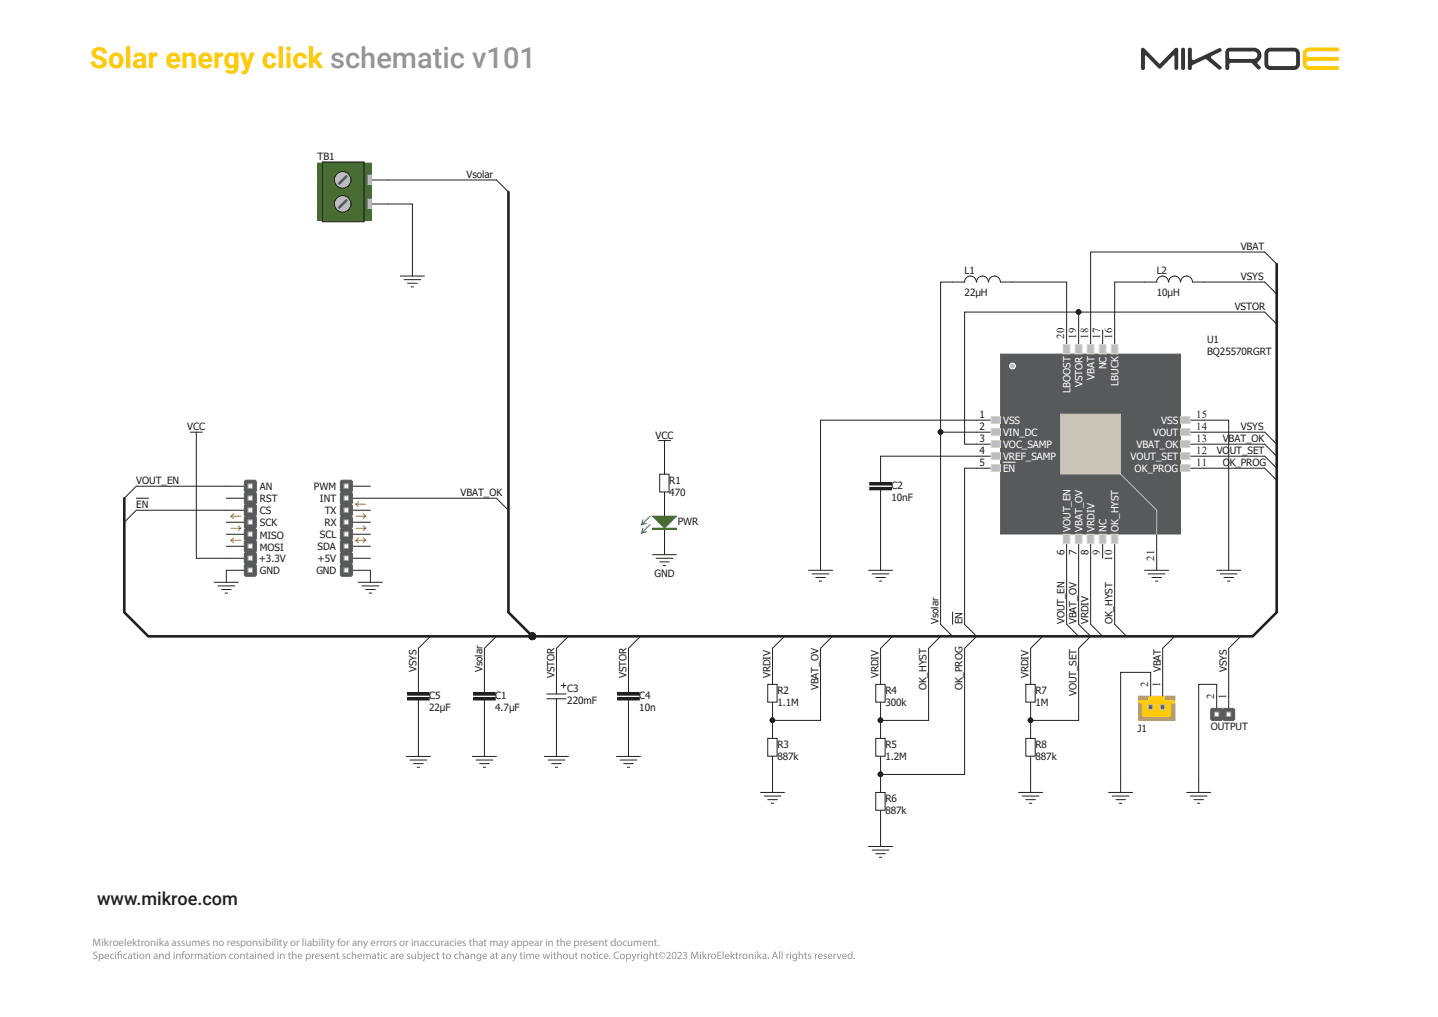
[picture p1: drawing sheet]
<svg xmlns="http://www.w3.org/2000/svg" width="420mm" height="297mm" viewBox="0 0 420 297" stroke-linecap="round" stroke-linejoin="round" font-family="sans-serif">
<!-- layer: Layer 1 -->
<path d="M381 14.4l1.3-.5h8.4a.54 .54 0 0 1 .5 .5 .54 .54 0 0 1-.5 .6h-8.6a.9 .9 0 0 0-.5 .8 .9 .9 0 0 0 .5 .8h8.6a.58 .58 0 0 1 .5 .6 .58 .58 0 0 1-.5 .6h-8.6a.8 .8 0 0 0-.5 .8 .8 .8 0 0 0 .7 .7h8.4a.55 .55 0 0 1 .5 .5 .55 .55 0 0 1-.5 .6h-8.4a1.74 1.74 0 0 1-1.8-1.8v-3.3z" fill-rule="evenodd" fill="#ffcb05"/>
<path d="M359 15.1l7.2-.1a1.09 1.09 0 0 1 1.1 1.1 1.09 1.09 0 0 1-1.1 1.1h-6.9l-.3-.5zM358.4 14.2l-.5 1.1v4.6a.58 .58 0 0 0 .6 .5 .58 .58 0 0 0 .5-.5l.1-1.2 .3-.3h5.9l.4 .1a4 4 0 0 0 2.1 1.8l.4-.5-.4-.7a.72 .72 0 0 1-.5-.6 .72 .72 0 0 1 .5-.7 2.22 2.22 0 0 0 .5-2.5 2.22 2.22 0 0 0-2.1-1.4h-6.9zM347.1 14.1l-.1 5.8a.58 .58 0 0 0 .5 .5 .58 .58 0 0 0 .6-.5v-.7l.3-.2 3.7-1.7 3.8 2.9a.57 .57 0 0 0 .7-.1 .57 .57 0 0 0 0-.7l-2.7-2.3-.2-.4 .3-.4 2.5-1.2a.56 .56 0 0 0 .2-.7 .56 .56 0 0 0-.7-.3l-7.3 3.5-.6-.4v-3l-.5-.3zM345.1 14.1l-.1 5.8a.58 .58 0 0 0 .5 .5 .58 .58 0 0 0 .6-.5v-5.5l-.3-.4zM369.8 14.4l.9-.4 7.2-.1a1.74 1.74 0 0 1 1.8 1.8v3a1.74 1.74 0 0 1-1.8 1.7h-6.8a1.74 1.74 0 0 1-1.8-1.7v-3.4zM370.6 15.2l-.2 .5v3l.3 .5 7.2 .1 .6-.3 .1-3.3-.4-.6-7.1-.1zM333.4 14.1l-.1 .4v5.4a.58 .58 0 0 0 .5 .5 .58 .58 0 0 0 .6-.5v-3.5l.3-.2 3.6 3.7 .4 .2 4.2-3.9 .1 3.7a.55 .55 0 0 0 .6 .5 .55 .55 0 0 0 .5-.5v-5.4l-.3-.5-.6 .1-4.5 4.5-4.5-4.5-.4-.2z" fill-rule="evenodd" fill="#343537"/>
<path d="M249.3 279.9a.2 .2 0 0 1 .4 0 .2 .2 0 0 1-.4 0zM248 278.8l-.1 .2a.55 .55 0 0 0 0 .6 .55 .55 0 0 0 .6 .2l.2-.3a.52 .52 0 0 0-.1-.6 .52 .52 0 0 0-.6-.1zM247.7 278.7l.5-.2 .5 .2v-.9h.3v2.3h-.3v-.3a.74 .74 0 0 1-1.1 0 .74 .74 0 0 1 .1-1.1zM246.4 278.8l-.2 .4h.8l-.1-.4zM246.1 278.7a.67 .67 0 0 1 .9-.1 .67 .67 0 0 1 .3 .8h-1.1a.59 .59 0 0 0 1 .4v.2a.84 .84 0 0 1-1.1-.2 .84 .84 0 0 1 0-1.1zM244.4 278.5h.3l.4 1.3 .4-1.3h.3l-.6 1.6h-.2zM243.4 278.5h.3v.3l.5-.3v.3l-.5 .3v1h-.3zM242.2 278.8l-.2 .4h.8l-.1-.4zM241.9 278.7a.67 .67 0 0 1 .9-.1 .67 .67 0 0 1 .3 .8h-1.1a.59 .59 0 0 0 1 .4v.2a.84 .84 0 0 1-1.1-.2 .84 .84 0 0 1 0-1.1zM240.6 278.7l.5-.2 .3 .1v.2l-.3-.1-.3 .2a.69 .69 0 0 1 .4 1.1h-.7l.1-.2 .3 .1 .3-.2-.6-.6zM239.4 278.8l-.2 .4h.8l-.2-.4zM239.1 278.7a.67 .67 0 0 1 .8-.1 .67 .67 0 0 1 .3 .8h-1a.59 .59 0 0 0 .9 .4l.1 .2a.84 .84 0 0 1-1.1-.2 .84 .84 0 0 1 0-1.1zM238 278.5h.2l.1 .3 .5-.3v.3l-.5 .3v1h-.3zM236.1 278.7l.4-.2 .4 .1-.1 .2-.3-.1-.2 .2a.69 .69 0 0 1 .4 1.1h-.7v-.2l.4 .1 .3-.2-.6-.6zM235.1 278.2l.3-.1v.4h.4v.2h-.4v1l.3 .2v.2h-.4l-.2-.3v-1.1h-.3zM233.3 277.8h.3v1a.55 .55 0 0 1 .9 0l.1 1.3h-.3v-1.1l-.4-.3-.3 .3v1.1h-.3zM231.9 278.8l-.2 .2a.57 .57 0 0 0 .4 .9l.4-.3a.53 .53 0 0 0 0-.6 .53 .53 0 0 0-.6-.2zM231.6 278.7l.5-.2 .5 .3v-.3h.2v1.3a.81 .81 0 0 1-.4 .9 .81 .81 0 0 1-.9-.1l.1-.2a.57 .57 0 0 0 .7 .1 .57 .57 0 0 0 .2-.7 .72 .72 0 0 1-1.1 0 .72 .72 0 0 1 .2-1.1zM230.8 278.5h.2v1.6h-.2zM230.8 278h.2v.2h-.2zM229.7 278.5h.2l.1 .3 .5-.3v.3l-.5 .3v1h-.3zM228.3 277.8h.3v2.3h-.3zM227.5 277.8h.3v2.3h-.3zM226.3 278.2l-.3 1h.7zM226.2 277.9h.3l.7 2.2h-.3l-.2-.7h-.7l-.3 .7h-.3zM224.2 279.9a.2 .2 0 0 1 .4 0 .2 .2 0 0 1-.4 0zM223 279.4l-.1 .2a.33 .33 0 0 0 .4 .3 .33 .33 0 0 0 .2-.3v-.3zM222.7 278.6l.5-.1 .5 .2 .1 1.4h-.2v-.2a.49 .49 0 0 1-.8 .1 .49 .49 0 0 1 .1-.8l.6-.1v-.2l-.3-.2-.4 .1zM221.2 277.8h.3v1.4l.6-.7h.3l-.6 .7 .7 .9h-.4l-.5-.8-.1 .8h-.3zM220.4 278.5h.3v1.6h-.3zM220.5 278h.2v.2h-.2zM218.7 278.5h.2v.3a.57 .57 0 0 1 .7-.3 .57 .57 0 0 1 .4 .7v.9h-.3v-1.1l-.5-.2-.2 .3v1h-.3zM217.1 279.3a.55 .55 0 0 0 1.1 0 .55 .55 0 0 0-1.1 0zM216.8 279.3a.78 .78 0 0 1 1.5 0 .78 .78 0 0 1-1.5 0zM215.9 278.5h.3v.3l.5-.3v.3l-.5 .3v1h-.3zM215 278.2l.2-.1v.4h.4v.2h-.4v1l.4 .2v.2h-.4l-.2-.3v-1.1h-.3zM213.4 277.8h.3v1.4l.6-.7h.3l-.6 .7 .7 .9h-.4l-.5-.8-.1 .8h-.3zM212.2 278.8l-.2 .4h.8l-.2-.4zM211.9 278.7a.67 .67 0 0 1 .8-.1 .67 .67 0 0 1 .3 .8h-1a.59 .59 0 0 0 .9 .4l.1 .2a.84 .84 0 0 1-1.1-.2 .84 .84 0 0 1 0-1.1zM211.1 277.8h.2v2.3h-.2zM209.5 277.9h1.2v.3h-.9v.6h.8v.3h-.8v.7h.9v.3h-1.2zM208.1 278.8l-.1 .2a.55 .55 0 0 0 0 .7 .55 .55 0 0 0 .6 .1l.2-.2a.55 .55 0 0 0 0-.6 .55 .55 0 0 0-.7-.2zM207.6 279.3a.78 .78 0 0 1 1.5 0 .78 .78 0 0 1-1.5 0zM206.7 278.5h.3v.3l.5-.3v.3l-.5 .3v1h-.3zM205.2 277.8h.3v1.4l.6-.7h.3l-.6 .7 .7 .9h-.3l-.6-.8-.1 .8h-.3zM204.5 278.5h.2v1.6h-.2zM204.5 278h.2v.2h-.2zM202 277.9h.3l.6 1.8 .6-1.8h.4l.1 2.2h-.3v-1.9l-.7 1.9h-.2l-.6-1.9-.1 1.9h-.3zM197.9 278.2a.74 .74 0 0 1 1.2 .1 .74 .74 0 0 1-.4 1.1l-.5 .4h1v.3h-1.3l.8-1a.49 .49 0 0 0 0-.8 .49 .49 0 0 0-.7 .1zM196.7 278.2a.9 .9 0 0 0-.3 .9 .9 .9 0 0 0 .7 .7 .92 .92 0 0 0-.4-1.6zM196.4 278.2a.63 .63 0 0 1 .7-.2 .63 .63 0 0 1 .4 .6 .93 .93 0 0 1 .1 1 .93 .93 0 0 1-1 .4 1.39 1.39 0 0 1-.2-1.8zM194.6 278.2a.74 .74 0 0 1 1.2 .1 .74 .74 0 0 1-.4 1.1l-.4 .4h.9v.3h-1.3l.8-1a.49 .49 0 0 0 .1-.8 .49 .49 0 0 0-.8 .1zM193 278.6l.5-.2 .3 .2a.47 .47 0 0 0-.7 .1 .47 .47 0 0 0 0 .6 .47 .47 0 0 0 .7 .1 .55 .55 0 0 1-.8 0 .55 .55 0 0 1 0-.8zM192.6 279a.83 .83 0 0 0 1.6 0 .83 .83 0 0 0-1.6 0zM192.4 279a.97 .97 0 0 1 1.9 0 .97 .97 0 0 1-1.9 0zM191.5 278.2l.3-.1v.4h.4v.2h-.4v1l.4 .2v.2h-.4l-.2-.3-.1-1.1h-.2zM189.7 277.8h.3v1a.55 .55 0 0 1 1 0v1.3h-.2l-.1-1.1-.3-.3-.4 .3v1.1h-.3zM188.3 278.8l-.1 .2a.57 .57 0 0 0 .4 .9l.4-.3a.53 .53 0 0 0-.1-.6 .53 .53 0 0 0-.6-.2zM188.1 278.7l.4-.2 .5 .3v-.3h.3v1.3a.81 .81 0 0 1-.4 .9 .81 .81 0 0 1-.9-.1v-.2a.57 .57 0 0 0 .7 .1 .57 .57 0 0 0 .3-.7 .72 .72 0 0 1-1.1 0 .72 .72 0 0 1 .2-1.1zM187.2 278.5h.3v1.6h-.3zM187.2 278h.3v.2h-.3zM186.2 278.5h.2v.3l.5-.3v.3l-.4 .3-.1 1h-.2zM184.5 278.5h.3l.4 1.3 .4-1.3h.3l-.7 1.7-.6 .6v-.3l.5-.5zM183.3 278.9l-.1 .2a.48 .48 0 0 0 .2 .7 .48 .48 0 0 0 .6-.2 .55 .55 0 0 0 0-.6 .55 .55 0 0 0-.6-.2zM182.9 278.5h.2v.3a.72 .72 0 0 1 1 0 .72 .72 0 0 1 .1 1 .72 .72 0 0 1-1 .1v.8h-.3zM181.5 278.8l-.1 .2a.55 .55 0 0 0 0 .7 .55 .55 0 0 0 .6 .1l.2-.2a.55 .55 0 0 0-.1-.6 .55 .55 0 0 0-.6-.2zM181 279.3a.78 .78 0 0 1 1.5 0 .78 .78 0 0 1-1.5 0zM179.7 278.1l.9-.2 .2 .1v.2a.88 .88 0 0 0-1.3 .8 .88 .88 0 0 0 1.3 .8v.2a1.12 1.12 0 0 1-1.5-.4 1.12 1.12 0 0 1 .4-1.5zM177.9 279.9a.2 .2 0 0 1 .4 0 .2 .2 0 0 1-.4 0zM176.8 278.8l-.2 .4h.8l-.1-.4zM176.5 278.7a.67 .67 0 0 1 .9-.1 .67 .67 0 0 1 .3 .8h-1.1a.59 .59 0 0 0 1 .4v.2a.84 .84 0 0 1-1.1-.2 .84 .84 0 0 1 0-1.1zM175.2 278.7l.6-.2 .3 .1v.2a.58 .58 0 0 0-.9 .5 .58 .58 0 0 0 .9 .5v.2a.81 .81 0 0 1-1-.2 .81 .81 0 0 1 .1-1.1zM174.3 278.5h.3v1.6h-.3zM174.3 278h.3v.2h-.3zM173.3 278.2l.3-.1v.4h.4v.2h-.4v1l.4 .2v.2h-.4l-.3-.3v-1.1h-.2zM171.9 278.8l-.2 .2a.55 .55 0 0 0 .1 .7 .55 .55 0 0 0 .6 .1l.2-.2a.55 .55 0 0 0-.1-.6 .55 .55 0 0 0-.6-.2zM171.3 279.3a.8 .8 0 0 1 1.6 0 .8 .8 0 0 1-1.6 0zM169.7 278.5h.3v.3a.57 .57 0 0 1 .7-.3 .57 .57 0 0 1 .4 .7v.9h-.3l-.1-1.1-.4-.2-.3 .3v1h-.3zM168.1 278.2l.3-.1v.4h.4v.2h-.4v1l.3 .2v.2h-.4l-.2-.3v-1.1h-.3zM166.3 278.5h.2l.1 1.1 .3 .3 .4-.3v-1.1h.3v1.6h-.3v-.3l-.5 .3-.4-.1zM164.7 279.3a.55 .55 0 0 0 1.1 0 .55 .55 0 0 0-1.1 0zM164.4 279.3a.78 .78 0 0 1 1.5 0 .78 .78 0 0 1-1.5 0zM162.8 277.8h.2v1a.55 .55 0 0 1 1 0l.1 1.3h-.3v-1.1l-.4-.3-.3 .3-.1 1.1h-.2zM161.8 278.2l.3-.1v.4h.4v.2h-.4v1l.3 .2v.2h-.4l-.2-.3v-1.1h-.3zM161 278.5h.3v1.6h-.3zM161 278h.2v.2h-.2zM158.5 278.5h.3l.3 1.3 .4-1.3h.2l.4 1.3 .3-1.3h.3l-.5 1.6h-.3l-.3-1.3-.4 1.3h-.3zM156.7 278.8l-.2 .4h.9l-.2-.4zM156.5 278.7a.67 .67 0 0 1 .8-.1 .67 .67 0 0 1 .3 .8h-1.1a.59 .59 0 0 0 1 .4v.2a.84 .84 0 0 1-1.1-.2 .84 .84 0 0 1 .1-1.1zM153.7 278.5h.3v.3a.52 .52 0 0 1 .4-.3 .52 .52 0 0 1 .5 .3l.3-.3 .5 .1 .2 1.5h-.3v-1.2l-.3-.2-.3 .3v1.1h-.3v-1.2l-.3-.2-.4 .3v1.1h-.3zM153 278.5h.3v1.6h-.3zM153 278h.2v.2h-.2zM152 278.2l.3-.1v.4h.4v.2h-.4v1l.3 .2 .1 .2h-.5l-.2-.3v-1.1h-.2zM149.6 278.5h.3l.4 1.3 .4-1.3h.3l-.7 1.7-.6 .6-.1-.3 .5-.5zM148 278.5h.3v.3a.57 .57 0 0 1 .7-.3 .57 .57 0 0 1 .4 .7v.9h-.3l-.1-1.1-.5-.2-.2 .3v1h-.3zM146.8 279.4l-.1 .2a.33 .33 0 0 0 .3 .3 .33 .33 0 0 0 .3-.3v-.3zM146.5 278.6l.5-.1 .5 .2 .1 1.4-.3-.2a.49 .49 0 0 1-.7 .1 .49 .49 0 0 1 0-.8l.7-.1v-.2l-.3-.2-.4 .1zM144.9 278.2l.2-.1v.4h.4v.2h-.4v1l.4 .2v.2h-.4l-.2-.3v-1.1h-.3zM143.5 279.4l-.1 .2a.33 .33 0 0 0 .4 .3 .33 .33 0 0 0 .3-.3v-.3zM143.3 278.6l.5-.1 .4 .2 .2 1.4-.3-.2a.49 .49 0 0 1-.7 .1 .49 .49 0 0 1 0-.8l.7-.1v-.2l-.4-.2-.4 .1zM141.4 278.8l-.2 .4h.8l-.2-.4zM141.1 278.7a.67 .67 0 0 1 .8-.1 .67 .67 0 0 1 .3 .8h-1a.59 .59 0 0 0 .9 .4l.1 .2a.84 .84 0 0 1-1.1-.2 .84 .84 0 0 1 0-1.1zM139.6 278.8l-.1 .2a.57 .57 0 0 0 .4 .9l.3-.3a.54 .54 0 0 0 0-.6 .54 .54 0 0 0-.6-.2zM139.3 278.7l.5-.2 .5 .3v-.3h.3l-.1 1.3a.81 .81 0 0 1-.3 .9 .81 .81 0 0 1-.9-.1v-.2a.57 .57 0 0 0 .7 .1 .57 .57 0 0 0 .3-.7 .72 .72 0 0 1-1.1 0 .72 .72 0 0 1 .1-1.1zM137.5 278.5h.2v.3a.57 .57 0 0 1 .7-.3 .57 .57 0 0 1 .4 .7v.9h-.3v-1.1l-.5-.2-.2 .3v1h-.3zM136.2 279.4l-.1 .2a.33 .33 0 0 0 .4 .3 .33 .33 0 0 0 .3-.3v-.3zM135.9 278.6l.5-.1 .5 .2 .1 1.4-.2-.2a.49 .49 0 0 1-.8 .1 .49 .49 0 0 1 .1-.8l.6-.1v-.2l-.3-.2-.4 .1zM134.2 277.8h.3v1a.55 .55 0 0 1 .9 0l.1 1.3h-.3v-1.1l-.3-.3-.4 .3v1.1h-.3zM132.9 278.7l.6-.2 .4 .1-.1 .2a.58 .58 0 0 0-.9 .5 .58 .58 0 0 0 .9 .5l.1 .2a.81 .81 0 0 1-1.1-.2 .81 .81 0 0 1 .1-1.1zM130.5 279.3a.55 .55 0 0 0 1.1 0 .55 .55 0 0 0-1.1 0zM130.2 279.3a.78 .78 0 0 1 1.5 0 .78 .78 0 0 1-1.5 0zM129.4 278.2l.2-.1v.4h.4v.2h-.4l.1 1 .3 .2v.2h-.4l-.2-.3v-1.1h-.3zM127.6 278.2l.3-.1v.4h.4v.2h-.4v1l.4 .2v.2h-.4l-.2-.3-.1-1.1h-.2zM126.2 278.7l.6-.2 .4 .1v.2a.58 .58 0 0 0-.9 .5 .58 .58 0 0 0 .9 .5v.2a.81 .81 0 0 1-1-.2 .81 .81 0 0 1 0-1.1zM124.9 278.8l-.2 .4h.8l-.1-.4zM124.6 278.7a.67 .67 0 0 1 .8-.1 .67 .67 0 0 1 .4 .8h-1.1a.59 .59 0 0 0 .9 .4l.1 .2a.84 .84 0 0 1-1.1-.2 .84 .84 0 0 1 0-1.1zM123.8 278h.3v.2h-.3zM123.8 278.5h.3v1.7l-.2 .4-.5 .1 .4-.6zM122.3 278.9l-.1 .2a.52 .52 0 0 0 .1 .6 .52 .52 0 0 0 .6 .1l.2-.2a.55 .55 0 0 0 0-.6 .55 .55 0 0 0-.6-.2zM122 277.8h.2v1a.71 .71 0 0 1 1 0 .71 .71 0 0 1 0 1 .71 .71 0 0 1-1 0v.3h-.3zM120.2 278.5h.3v1.1l.3 .3 .4-.3v-1.1h.3v1.6h-.2l-.1-.3-.5 .3-.3-.1zM118.9 278.7l.5-.2 .4 .1-.1 .2-.3-.1-.3 .2a.69 .69 0 0 1 .5 1.1h-.8l.1-.2 .4 .1 .3-.2-.7-.6zM117 278.8l-.2 .4h.9l-.2-.4zM116.8 278.7a.67 .67 0 0 1 .8-.1 .67 .67 0 0 1 .3 .8h-1.1a.59 .59 0 0 0 1 .4v.2a.84 .84 0 0 1-1.1-.2 .84 .84 0 0 1 .1-1.1zM115.7 278.5h.2v.3l.5-.3v.3l-.4 .3v1h-.3zM114.4 279.4l-.1 .2a.33 .33 0 0 0 .4 .3 .33 .33 0 0 0 .3-.3v-.3zM114.1 278.6l.5-.1 .5 .2 .1 1.4-.2-.2a.49 .49 0 0 1-.8 .1 .49 .49 0 0 1 .1-.8l.6-.1v-.2l-.3-.2-.4 .1zM112.2 278.7l.6-.2 .4 .1-.1 .2a.58 .58 0 0 0-.9 .5 .58 .58 0 0 0 .9 .5v.2a.81 .81 0 0 1-1-.2 .81 .81 0 0 1 .1-1.1zM111.3 278.5h.3v1.6h-.3zM111.3 278h.3v.2h-.3zM110.3 278.2l.3-.1v.4h.4v.2h-.4v1l.4 .2v.2h-.4l-.3-.3v-1.1h-.2zM109 279.4l-.1 .2a.33 .33 0 0 0 .4 .3 .33 .33 0 0 0 .2-.3v-.3zM108.7 278.6l.5-.1 .5 .2 .1 1.4-.2-.2a.49 .49 0 0 1-.8 .1 .49 .49 0 0 1 .1-.8l.6-.1v-.2l-.3-.2-.4 .1zM106.1 278.5h.2v.3a.52 .52 0 0 1 .5-.3 .52 .52 0 0 1 .5 .3l.3-.3 .5 .1 .2 1.5h-.3v-1.2l-.3-.2-.4 .3v1.1h-.2l-.1-1.2-.3-.2-.3 .3v1.1h-.3zM104.9 278.8l-.2 .4h.8l-.2-.4zM104.6 278.7a.67 .67 0 0 1 .8-.1 .67 .67 0 0 1 .3 .8h-1a.59 .59 0 0 0 .9 .4l.1 .2a.84 .84 0 0 1-1.1-.2 .84 .84 0 0 1 0-1.1zM102.7 277.8h.3v1a.55 .55 0 0 1 1 0v1.3h-.2l-.1-1.1-.3-.3-.4 .3v1.1h-.3zM101.4 278.7l.6-.2 .4 .1v.2a.58 .58 0 0 0-.9 .5 .58 .58 0 0 0 .9 .5v.2a.81 .81 0 0 1-1-.2 .81 .81 0 0 1 0-1.1zM100.1 278.7l.4-.2 .4 .1-.1 .2-.3-.1-.2 .2a.69 .69 0 0 1 .4 1.1h-.8l.1-.2 .4 .1 .3-.2-.7-.6zM98.4 278.2l.3-.1v.4h.4v.2h-.4v1l.3 .2 .1 .2h-.5l-.2-.3v-1.1h-.2zM96.6 278.5h.2v.3a.57 .57 0 0 1 .7-.3 .57 .57 0 0 1 .4 .7v.9h-.3v-1.1l-.5-.2-.2 .3v1h-.3zM95.3 278.8l-.1 .4h.8l-.2-.4zM95.1 278.7a.67 .67 0 0 1 .8-.1 .67 .67 0 0 1 .3 .8h-1.1a.59 .59 0 0 0 1 .4v.2a.84 .84 0 0 1-1-.2 .84 .84 0 0 1 0-1.1zM93.7 278.7l.5-.2 .4 .1-.1 .2-.3-.1-.3 .2a.69 .69 0 0 1 .5 1.1h-.8l.1-.2 .4 .1 .3-.2-.7-.6zM92.5 278.8l-.2 .4h.8l-.1-.4zM92.2 278.7a.67 .67 0 0 1 .9-.1 .67 .67 0 0 1 .3 .8h-1.1a.59 .59 0 0 0 1 .4v.2a.84 .84 0 0 1-1.1-.2 .84 .84 0 0 1 0-1.1zM91.1 278.5h.3v.3l.5-.3v.3l-.5 .3v1h-.3zM89.7 278.9l-.1 .2a.48 .48 0 0 0 .2 .7 .48 .48 0 0 0 .7-.2 .55 .55 0 0 0-.1-.6 .55 .55 0 0 0-.5-.2zM89.3 278.5h.3v.3a.72 .72 0 0 1 1 0 .72 .72 0 0 1 0 1 .72 .72 0 0 1-1 .1v.8h-.3zM87.4 278.8l-.2 .4h.8l-.1-.4zM87.1 278.7a.67 .67 0 0 1 .9-.1 .67 .67 0 0 1 .3 .8h-1.1a.59 .59 0 0 0 1 .4v.2a.84 .84 0 0 1-1.1-.2 .84 .84 0 0 1 0-1.1zM85.3 277.8h.3v1a.55 .55 0 0 1 1 0v1.3h-.3v-1.1l-.3-.3-.4 .3v1.1h-.3zM84.3 278.2l.3-.1v.4h.4v.2h-.4v1l.4 .2v.2h-.4l-.3-.3v-1.1h-.2zM81.8 278.5h.3v.3a.57 .57 0 0 1 .7-.3 .57 .57 0 0 1 .3 .7v.9h-.3v-1.1l-.5-.2-.2 .3v1h-.3zM81.1 278.5h.3v1.6h-.3zM81.1 278h.2v.2h-.2zM79 278.8l-.2 .2a.55 .55 0 0 0 0 .6 .55 .55 0 0 0 .6 .2l.3-.3a.52 .52 0 0 0-.1-.6 .52 .52 0 0 0-.6-.1zM78.7 278.7l.5-.2 .5 .2v-.9h.2l.1 2.3h-.3v-.3a.74 .74 0 0 1-1.1 0 .74 .74 0 0 1 .1-1.1zM77.4 278.8l-.2 .4h.8l-.1-.4zM77.1 278.7a.67 .67 0 0 1 .8-.1 .67 .67 0 0 1 .4 .8h-1.1a.59 .59 0 0 0 .9 .4l.1 .2a.84 .84 0 0 1-1.1-.2 .84 .84 0 0 1 0-1.1zM75.2 278.5h.3v.3a.57 .57 0 0 1 .7-.3 .57 .57 0 0 1 .4 .7v.9h-.3v-1.1l-.5-.2-.3 .3v1h-.2zM74.5 278.5h.3v1.6h-.3zM74.5 278h.3v.2h-.3zM73.2 279.4l-.1 .2a.33 .33 0 0 0 .4 .3 .33 .33 0 0 0 .3-.3v-.3zM73 278.6l.5-.1 .5 .2 .1 1.4-.3-.2a.49 .49 0 0 1-.7 .1 .49 .49 0 0 1 0-.8l.7-.1v-.2l-.4-.2-.4 .1zM72 278.2l.3-.1v.4h.4v.2h-.4v1l.3 .2 .1 .2h-.5l-.2-.3v-1.1h-.2zM70.2 278.5h.2v.3a.57 .57 0 0 1 .7-.3 .57 .57 0 0 1 .4 .7v.9h-.3v-1.1l-.5-.2-.2 .3v1h-.3zM68.6 279.3a.55 .55 0 0 0 1.1 0 .55 .55 0 0 0-1.1 0zM68.3 279.3a.78 .78 0 0 1 1.5 0 .78 .78 0 0 1-1.5 0zM67.2 278.7l.6-.2 .3 .1v.2a.58 .58 0 0 0-.9 .5 .58 .58 0 0 0 .9 .5v.2a.81 .81 0 0 1-1-.2 .81 .81 0 0 1 .1-1.1zM64.6 278.5h.2l.1 .3a.57 .57 0 0 1 .6-.3 .57 .57 0 0 1 .4 .7v.9h-.3v-1.1l-.5-.2-.2 .3v1h-.3zM63 279.3a.55 .55 0 0 0 1.1 0 .55 .55 0 0 0-1.1 0zM62.7 279.3a.8 .8 0 0 1 1.6 0 .8 .8 0 0 1-1.6 0zM62.1 278.5h.3v1.6h-.3zM62.1 278h.3v.2h-.3zM61.1 278.2l.3-.1v.4h.4v.2h-.4v1l.4 .2v.2h-.4l-.2-.3-.1-1.1h-.2zM59.8 279.4l-.1 .2a.33 .33 0 0 0 .4 .3 .33 .33 0 0 0 .3-.3v-.3zM59.5 278.6l.5-.1 .5 .2 .2 1.4-.3-.2a.49 .49 0 0 1-.8 .1 .49 .49 0 0 1 .1-.8l.7-.1-.1-.2-.3-.2-.4 .1zM56.9 278.5h.2v.3a.52 .52 0 0 1 .5-.3 .52 .52 0 0 1 .5 .3l.3-.3 .5 .1 .2 1.5h-.3v-1.2l-.3-.2-.3 .3-.1 1.1h-.2l-.1-1.2-.3-.2-.3 .3v1.1h-.3zM55.8 278.5h.3v.3l.5-.3v.3l-.5 .3v1h-.2zM54.3 279.3a.55 .55 0 0 0 1.1 0 .55 .55 0 0 0-1.1 0zM53.9 279.3a.8 .8 0 0 1 1.6 0 .8 .8 0 0 1-1.6 0zM53.4 277.9l.6-.1-.4 .4-.1 .3h.4v.2h-.4v1.4h-.2v-1.4h-.3v-.2h.3zM51.4 278.5h.3v.3a.57 .57 0 0 1 .7-.3 .57 .57 0 0 1 .4 .7v.9h-.3v-1.1l-.5-.2-.3 .3v1h-.2zM50.7 278.5h.3v1.6h-.3zM50.7 278h.3v.2h-.3zM48.6 278.8l-.1 .2a.55 .55 0 0 0 0 .6 .55 .55 0 0 0 .6 .2l.2-.3a.52 .52 0 0 0-.1-.6 .52 .52 0 0 0-.6-.1zM48.3 278.7l.5-.2 .5 .2v-.9h.3v2.3h-.3v-.3a.74 .74 0 0 1-1.1 0 .74 .74 0 0 1 .1-1.1zM46.5 278.5h.2v.3a.57 .57 0 0 1 .7-.3 .57 .57 0 0 1 .4 .7v.9h-.3v-1.1l-.5-.2-.2 .3v1h-.3zM45.2 279.4l-.1 .2a.33 .33 0 0 0 .4 .3 .33 .33 0 0 0 .3-.3v-.3zM45 278.6l.5-.1 .4 .2 .2 1.4-.3-.2a.49 .49 0 0 1-.7 .1 .49 .49 0 0 1 0-.8l.7-.1-.1-.2-.3-.2-.4 .1zM42.5 278.5h.3v.3a.57 .57 0 0 1 .7-.3 .57 .57 0 0 1 .3 .7v.9h-.2l-.1-1.1-.5-.2-.2 .3v1h-.3zM41 279.3a.54 .54 0 0 0 1 0 .54 .54 0 0 0-1 0zM40.6 279.3a.8 .8 0 0 1 1.6 0 .8 .8 0 0 1-1.6 0zM40 278.5h.3v1.6h-.3zM40.1 278h.2v.2h-.2zM39.1 278.2l.2-.1v.4h.4v.2h-.4v1l.4 .2v.2h-.4l-.2-.3v-1.1h-.3zM37.7 279.4l-.1 .2a.33 .33 0 0 0 .4 .3 .33 .33 0 0 0 .3-.3v-.3zM37.5 278.6l.5-.1 .4 .2 .2 1.4-.3-.2a.49 .49 0 0 1-.7 .1 .49 .49 0 0 1 0-.8l.7-.1v-.2l-.4-.2-.4 .1zM36.2 278.7l.6-.2 .4 .1-.1 .2a.58 .58 0 0 0-.9 .5 .58 .58 0 0 0 .9 .5v.2a.81 .81 0 0 1-1-.2 .81 .81 0 0 1 .1-1.1zM34.6 278l.9-.1-.1 .2h-.6l-.1 .4h.9v1.6h-.3v-1.4h-.6v1.4h-.3v-1.4h-.2v-.2h.2zM33.6 278.5h.3v1.6h-.3zM33.7 278h.2v.2h-.2zM32.3 278.7l.6-.2 .4 .1v.2a.58 .58 0 0 0-.9 .5 .58 .58 0 0 0 .9 .5v.2a.81 .81 0 0 1-1-.2 .81 .81 0 0 1 0-1.1zM31 278.8l-.2 .4h.8l-.1-.4zM30.7 278.7a.67 .67 0 0 1 .8-.1 .67 .67 0 0 1 .4 .8h-1.1a.59 .59 0 0 0 .9 .4l.1 .2a.84 .84 0 0 1-1.1-.2 .84 .84 0 0 1 0-1.1zM29.2 278.9l-.1 .2a.48 .48 0 0 0 .2 .7 .48 .48 0 0 0 .6-.2 .55 .55 0 0 0 0-.6 .55 .55 0 0 0-.5-.2zM28.8 278.5h.3v.3a.72 .72 0 0 1 1 0 .72 .72 0 0 1 0 1 .72 .72 0 0 1-1 .1v.8h-.3zM27.4 278.1l1-.1-.1 .2-.8 .1 .2 .4a.74 .74 0 0 1 .7 1.1 .74 .74 0 0 1-1.2 .2v-.3a.46 .46 0 0 0 .8 .1 .46 .46 0 0 0-.2-.7 .6 .6 0 0 1-.5-.4 .6 .6 0 0 1 .1-.6z" fill="#939598"/>
<g fill="none" stroke="#231f20" stroke-width=".29">
<path d="M55.6 126.2h3.5M57.3 126.2v3.5M192.3 128.7h3.5M194.1 128.7v3.5M66.1 142h5.3M66.1 145.5h5.3M66.1 149h5.3M66.1 152.5h5.3M66.1 156h5.3M66.1 159.5h5.3M102.9 142h5.3M102.9 145.5h5.3"/>
<path d="M102.9 149h5.3M102.9 152.5h5.3M102.9 156h5.3M102.9 159.5h5.3M194.1 158.5v3.5M62.6 170.1h7M63.7 171.1h4.9M64.7 172.2h2.8M65.8 173.2h.7M66.1 163h5.3M71.4 166.5h-5.3v3.6M102.9 163h5.3"/>
<path d="M102.9 166.5h5.3v3.6M104.7 170.1h7M105.7 171.1h4.9M106.8 172.2h2.8M107.8 173.2h.7M190.6 162h7M191.6 163h4.9M192.7 164.1h2.8M193.7 165.1h.7"/>
</g>
<path d="M71.7 140.2h2.8l.4 .4v2.8l-.4 .3h-2.8l-.3-.3v-2.8z" fill-rule="evenodd" fill="#58595b"/>
<path d="M71.4 140.6l.3-.4h2.8l.4 .4v2.8l-.4 .3h-2.8l-.3-.3z" fill="none" stroke="#58595b" stroke-width=".29"/>
<path d="M71.7 143.7h2.8l.4 .4v2.8l-.4 .4h-2.8l-.3-.4v-2.8z" fill-rule="evenodd" fill="#58595b"/>
<path d="M71.4 144.1l.3-.4h2.8l.4 .4v2.8l-.4 .4h-2.8l-.3-.4z" fill="none" stroke="#58595b" stroke-width=".29"/>
<g fill="#fff" stroke="#929497" stroke-width=".29">
<path d="M72.4 141.3h1.3v1.3h-1.3z"/>
<path d="M72.4 144.8h1.3v1.3h-1.3z"/>
</g>
<path d="M71.7 147.3h2.8l.4 .3v2.8l-.4 .4h-2.8l-.3-.4v-2.8z" fill-rule="evenodd" fill="#58595b"/>
<path d="M71.4 147.6l.3-.3h2.8l.4 .3v2.8l-.4 .4h-2.8l-.3-.4z" fill="none" stroke="#58595b" stroke-width=".29"/>
<path d="M71.7 150.8h2.8l.4 .3v2.8l-.4 .4h-2.8l-.3-.4v-2.8z" fill-rule="evenodd" fill="#58595b"/>
<path d="M71.4 151.1l.3-.3h2.8l.4 .3v2.8l-.4 .4h-2.8l-.3-.4z" fill="none" stroke="#58595b" stroke-width=".29"/>
<g fill="#fff" stroke="#929497" stroke-width=".29">
<path d="M72.4 148.3h1.3v1.3h-1.3z"/>
<path d="M72.4 151.8h1.3v1.3h-1.3z"/>
</g>
<path d="M71.7 154.3h2.8l.4 .3v2.8l-.4 .4h-2.8l-.3-.4v-2.8z" fill-rule="evenodd" fill="#58595b"/>
<path d="M71.4 154.6l.3-.3h2.8l.4 .3v2.8l-.4 .4h-2.8l-.3-.4z" fill="none" stroke="#58595b" stroke-width=".29"/>
<path d="M71.7 157.8h2.8l.4 .3v2.8l-.4 .4h-2.8l-.3-.4v-2.8z" fill-rule="evenodd" fill="#58595b"/>
<path d="M71.4 158.1l.3-.3h2.8l.4 .3v2.8l-.4 .4h-2.8l-.3-.4z" fill="none" stroke="#58595b" stroke-width=".29"/>
<g fill="#fff" stroke="#929497" stroke-width=".29">
<path d="M72.4 155.3h1.3v1.4h-1.3z"/>
<path d="M72.4 158.8h1.3v1.4h-1.3z"/>
</g>
<path d="M71.7 161.3h2.8l.4 .3v2.8l-.4 .4h-2.8l-.3-.4v-2.8z" fill-rule="evenodd" fill="#58595b"/>
<path d="M71.7 161.3h2.8l.4 .3v2.8l-.4 .4h-2.8l-.3-.4v-2.8z" fill="none" stroke="#58595b" stroke-width=".29"/>
<path d="M71.7 164.8h2.8l.4 .3v2.8l-.4 .4h-2.8l-.3-.4v-2.8z" fill-rule="evenodd" fill="#58595b"/>
<path d="M71.4 165.1l.3-.3h2.8l.4 .3v2.8l-.4 .4h-2.8l-.3-.4z" fill="none" stroke="#58595b" stroke-width=".29"/>
<g fill="#fff" stroke="#929497" stroke-width=".29">
<path d="M72.4 162.3h1.3v1.4h-1.3z"/>
<path d="M72.4 165.8h1.3v1.4h-1.3z"/>
</g>
<path d="M99.4 140.6l.4-.4h2.8l.3 .4v2.8l-.3 .3h-2.8l-.4-.3z" fill-rule="evenodd" fill="#58595b"/>
<path d="M99.4 140.6l.4-.4h2.8l.3 .4v2.8l-.3 .3h-2.8l-.4-.3z" fill="none" stroke="#58595b" stroke-width=".29"/>
<path d="M99.4 144.1l.4-.4h2.8l.3 .4v2.8l-.3 .4h-2.8l-.4-.4z" fill-rule="evenodd" fill="#58595b"/>
<path d="M99.4 144.1l.4-.4h2.8l.3 .4v2.8l-.3 .4h-2.8l-.4-.4z" fill="none" stroke="#58595b" stroke-width=".29"/>
<g fill="#fff" stroke="#929497" stroke-width=".29">
<path d="M100.5 141.3h1.3v1.3h-1.3z"/>
<path d="M100.5 144.8h1.3v1.3h-1.3z"/>
</g>
<path d="M99.4 147.6l.4-.3h2.8l.3 .3v2.8l-.3 .4h-2.8l-.4-.4z" fill-rule="evenodd" fill="#58595b"/>
<path d="M99.4 147.6l.4-.3h2.8l.3 .3v2.8l-.3 .4h-2.8l-.4-.4z" fill="none" stroke="#58595b" stroke-width=".29"/>
<path d="M99.4 151.1l.4-.3h2.8l.3 .3v2.8l-.3 .4h-2.8l-.4-.4z" fill-rule="evenodd" fill="#58595b"/>
<path d="M99.4 151.1l.4-.3h2.8l.3 .3v2.8l-.3 .4h-2.8l-.4-.4z" fill="none" stroke="#58595b" stroke-width=".29"/>
<g fill="#fff" stroke="#929497" stroke-width=".29">
<path d="M100.5 148.3h1.3v1.3h-1.3z"/>
<path d="M100.5 151.8h1.3v1.3h-1.3z"/>
</g>
<path d="M99.4 154.6l.4-.3h2.8l.3 .3v2.8l-.3 .4h-2.8l-.4-.4z" fill-rule="evenodd" fill="#58595b"/>
<path d="M99.4 154.6l.4-.3h2.8l.3 .3v2.8l-.3 .4h-2.8l-.4-.4z" fill="none" stroke="#58595b" stroke-width=".29"/>
<path d="M99.4 158.1l.4-.3h2.8l.3 .3v2.8l-.3 .4h-2.8l-.4-.4z" fill-rule="evenodd" fill="#58595b"/>
<path d="M99.4 158.1l.4-.3h2.8l.3 .3v2.8l-.3 .4h-2.8l-.4-.4z" fill="none" stroke="#58595b" stroke-width=".29"/>
<g fill="#fff" stroke="#929497" stroke-width=".29">
<path d="M100.5 155.3h1.3v1.4h-1.3z"/>
<path d="M100.5 158.8h1.3v1.4h-1.3z"/>
</g>
<path d="M99.8 161.3h2.8l.3 .3v2.8l-.3 .4h-2.8l-.4-.4v-2.8z" fill-rule="evenodd" fill="#58595b"/>
<path d="M99.8 161.3h2.8l.3 .3v2.8l-.3 .4h-2.8l-.4-.4v-2.8z" fill="none" stroke="#58595b" stroke-width=".29"/>
<path d="M99.4 165.1l.4-.3h2.8l.3 .3v2.8l-.3 .4h-2.8l-.4-.4z" fill-rule="evenodd" fill="#58595b"/>
<path d="M99.4 165.1l.4-.3h2.8l.3 .3v2.8l-.3 .4h-2.8l-.4-.4z" fill="none" stroke="#58595b" stroke-width=".29"/>
<g fill="#fff" stroke="#929497" stroke-width=".29">
<path d="M100.5 162.3h1.3v1.4h-1.3z"/>
<path d="M100.5 165.8h1.3v1.4h-1.3z"/>
</g>
<g fill="none" stroke="#ec1c24" stroke-width=".29">
<path d="M67.5 154.3h2.8l-.7 .7M68.2 157.1l-.7 .7M68.2 150.1l-.7 .7M69.6 153.6l.7 .7M70.3 157.8h-2.8l.7 .7M70.3 150.8h-2.8l.7 .7M104 150.8h2.8l-.7 .7M104 154.3h2.8l-.7 .7M104 157.8h2.8l-.7 .7M104 157.8l.7 .7M104.7 157.1l-.7 .7M104.7 146.6l-.7 .7"/>
<path d="M106.1 150.1l.7 .7M106.1 153.6l.7 .7M106.1 157.1l.7 .7M106.8 147.3h-2.8l.7 .7"/>
</g>
<path d="M192.7 138.5h2.7v5.2h-2.7zM194.1 136.7v1.8M194.1 143.7v1.8M194.1 147.3v3.5M194.1 154.3v3.5" fill="none" stroke="#231f20" stroke-width=".29"/>
<path d="M190.6 154.4h7" fill="none" stroke="#00a551" stroke-width=".35"/>
<path d="M190.6 154.3h7v.3h-7z" fill="none" stroke="#00a551" stroke-width=".29"/>
<path d="M190.6 150.8h7l-3.5 3.5z" fill="#00a551"/>
<path d="M187.8 154.3l-.4 1.4M187.8 151.8l-.4 1.4M189.9 153.2l-2.5 2.5 1.4-.4M189.9 150.8l-2.5 2.4 1.4-.3M190.6 150.8h7l-3.5 3.5z" fill="none" stroke="#00a551" stroke-width=".29"/>
<g fill="none" stroke="#231f20" stroke-width=".29">
<path d="M145 52.6l3.5 3.5M285.2 82.4a1.72 1.72 0 0 0-1.7-1.8 1.72 1.72 0 0 0-1.8 1.8h-3.5M288.7 82.4a1.72 1.72 0 0 0-1.7-1.8 1.72 1.72 0 0 0-1.8 1.8M288.7 82.4a1.72 1.72 0 0 1 1.8-1.8 1.72 1.72 0 0 1 1.7 1.8h19.3v14M315 91.1v5.3M369.4 91.1l3.5 3.5M57.3 129.7v33.3h8.8M194.1 132.2v4.5M285.2 122.7h-45.5v43.8M194.1 145.5v1.8M194.1 157.8v.7M236.2 166.5h7"/>
<path d="M237.2 167.6h4.9M238.3 168.6h2.8M239.3 169.7h.7M141.5 198.1v4.2M274.7 182.3l3.5 3.5M141.5 204.4v4.2"/>
</g>
<path d="M372.9 77.1v101.7l-7 7h-322.6l-7-7v-33.3" fill="none" stroke="#231f20" stroke-width=".76"/>
<g fill="#231f20" stroke="#231f20" stroke-width=".29">
<circle cx="155.5" cy="185.8" r="1.02"/>
<circle cx="315" cy="91.1" r=".67"/>
</g>
<path d="M138.3 203.7h6.3v.7h-6.3z" fill-rule="evenodd" fill="#231f20"/>
<path d="M138.3 203.7h6.3v.7h-6.3z" fill="none" stroke="#231f20" stroke-width=".29"/>
<path d="M138.3 202.3h6.3v.7h-6.3z" fill-rule="evenodd" fill="#231f20"/>
<path d="M257.2 136.7v4.2M257.2 143v4.3M145 185.8l-3.5 3.5v8.8M138.3 202.3h6.3v.7h-6.3zM141.5 208.6v12.3M138 220.9h7M139 222h4.9M140.1 223h2.8M141.1 224.1h.7" fill="none" stroke="#231f20" stroke-width=".29"/>
<path d="M254 142.3h6.3v.7h-6.3z" fill-rule="evenodd" fill="#231f20"/>
<path d="M254 142.3h6.3v.7h-6.3z" fill="none" stroke="#231f20" stroke-width=".29"/>
<path d="M254 140.9h6.3v.7h-6.3z" fill-rule="evenodd" fill="#231f20"/>
<g fill="none" stroke="#231f20" stroke-width=".29">
<path d="M372.9 77.1l-3.5-3.5h-50.9v22.8M341.3 82.4a1.72 1.72 0 0 0-1.8-1.8 1.72 1.72 0 0 0-1.7 1.8h-12.2v14M344.8 82.4a1.72 1.72 0 0 0-1.7-1.8 1.72 1.72 0 0 0-1.8 1.8M348.3 82.4a1.72 1.72 0 0 0-1.7-1.8 1.72 1.72 0 0 0-1.8 1.8M348.4 82.4h21l3.5 3.5M285.2 126.2h7.1M285.2 136.7h7.1M285.2 129.7h7.1M285.2 122.7h7.1M292.3 133.2h-35.1v3.5M351.9 126.2h17.5l3.5 3.5M254 140.9h6.3v.7h-6.3z"/>
<path d="M257.2 147.3v19.2M311.5 156v7M315 156v7M318.5 156v7M253.7 166.5h7M254.7 167.6h4.9M255.8 168.6h2.8M256.8 169.7h.7"/>
</g>
<path d="M292.3 103.4h52.5v52.6h-52.5z" fill="#58595b" stroke="#58595b" stroke-width=".29"/>
<path d="M293 135h3.5" fill="none" stroke="#fff" stroke-width=".29"/>
<path d="M289.4 121.7h2.8v2h-2.8z" fill="#bbbdbf" stroke="#e4ddc4" stroke-width=".29"/>
<circle cx="295.7" cy="106.9" r=".84" fill="#bbbdbf" stroke="#fff" stroke-width=".29"/>
<path d="M311.5 96.4v7M315 96.4v7M318.5 96.4v7M322.1 96.4v7M325.6 96.4v7M344.8 136.7h7.1M344.8 133.2h7.1M344.8 129.7h7.1M344.8 126.2h7.1M344.8 122.7h7.1M322.1 156v7M325.6 156v7" fill="none" stroke="#231f20" stroke-width=".29"/>
<g fill="#bbbdbf" stroke="#e4ddc4" stroke-width=".29">
<path d="M289.4 125.2h2.8v2h-2.8z"/>
<path d="M289.4 128.7h2.8v2h-2.8z"/>
<path d="M289.4 132.2h2.8v2h-2.8z"/>
<path d="M289.4 135.7h2.8v2h-2.8z"/>
<path d="M310.5 156h2v2.8h-2z"/>
<path d="M314 156h2v2.8h-2z"/>
<path d="M317.5 156h2v2.8h-2z"/>
<path d="M321 156h2v2.8h-2z"/>
<path d="M324.5 156h2v2.8h-2z"/>
<path d="M344.8 135.7h2.8v2h-2.8z"/>
<path d="M344.8 132.2h2.8v2h-2.8z"/>
<path d="M344.8 128.7h2.8v2h-2.8z"/>
<path d="M344.8 125.2h2.8v2h-2.8z"/>
<path d="M344.8 121.7h2.8v2h-2.8z"/>
<path d="M324.5 100.6h2v2.7h-2z"/>
<path d="M321 100.6h2v2.7h-2z"/>
<path d="M317.5 100.6h2v2.7h-2z"/>
<path d="M314 100.6h2v2.7h-2z"/>
<path d="M310.5 100.6h2v2.7h-2z"/>
</g>
<path d="M309.8 121h17.4v17.4h-17.4z" fill="#c9c5b9" stroke="#c9c5b9" stroke-width=".29"/>
<path d="M325.6 136.7l12.2 12.3" fill="none" stroke="#c9c5b9" stroke-width=".29"/>
<g fill="none" stroke="#231f20" stroke-width=".29">
<path d="M369.4 91.1h-87.7v38.6h3.5M337.8 156v10.5M334.3 166.5h7M335.4 167.6h4.9M336.4 168.6h2.8M337.5 169.7h.7M166 185.8l-3.5 3.5v8.8M183.6 198.1v4.2M162.5 208.6v12.3M183.6 204.4v4.2M159 220.9h7M160.1 222h4.9"/>
<path d="M161.1 223h2.8M162.2 224.1h.7"/>
</g>
<path d="M337.8 149v7" fill="none" stroke="#bbbdbf" stroke-width=".29"/>
<circle cx="315" cy="91.1" r=".67" fill="#231f20" stroke="#231f20" stroke-width=".29"/>
<path d="M180.4 203.7h6.3v.7h-6.3z" fill-rule="evenodd" fill="#231f20"/>
<path d="M180.4 203.7h6.3v.7h-6.3z" fill="none" stroke="#231f20" stroke-width=".29"/>
<path d="M180.4 202.3h6.3v.7h-6.3z" fill-rule="evenodd" fill="#231f20"/>
<g fill="none" stroke="#231f20" stroke-width=".29">
<path d="M351.9 122.7h7v43.8M351.9 129.7h17.5l3.5 3.5M351.9 133.2h17.5l3.5 3.5M351.9 136.7h17.5l3.5 3.5M311.5 163v19.3l3.5 3.5M315 163v19.3l3.5 3.5-3.5 3.5v21.1h-14M318.5 163v19.3l3.6 3.5M325.6 163v19.3l3.5 3.5M355.4 166.5h7M356.4 167.6h4.9M357.5 168.6h2.8M358.5 169.7h.7"/>
<path d="M187.1 185.8l-3.5 3.5v8.8M229.1 185.8l-3.5 3.5v8.8M243.2 185.8l-3.5 3.5v21.1h-14.1M260.7 185.8l-3.5 3.5v8.8M274.7 185.8l-3.5 3.5v21.1h-14M285.2 185.8l-3.5 3.5v36.9h-24.5M304.5 185.8l-3.5 3.5v8.8M336.1 199.9v3.5M339.6 199.9v3.5M180.4 202.3h6.3v.7h-6.3zM183.6 208.6v12.3M225.6 206.9v7"/>
<path d="M301 206.9v7M180.1 220.9h7M181.1 222h4.9M182.2 223h2.8M183.2 224.1h.7M222.1 231.4h7M223.2 232.5h4.9M224.2 233.5h2.8M225.3 234.6h.7M225.6 222.7v8.7M257.2 222.7v7M257.2 238.4v8.8"/>
<path d="M297.5 231.4h7M298.6 232.5h4.9M299.6 233.5h2.8M300.7 234.6h.7M301 222.7v8.7M253.7 247.2h7M254.7 248.3h4.9M255.8 249.3h2.8M256.8 250.4h.7"/>
</g>
<g fill="#231f20" stroke="#231f20" stroke-width=".29">
<circle cx="225.6" cy="210.3" r=".67"/>
<circle cx="257.2" cy="226.1" r=".67"/>
<circle cx="257.2" cy="210.3" r=".67"/>
<circle cx="301" cy="210.3" r=".67"/>
</g>
<path d="M332.6 203.4h10.5v7h-10.5z" fill-rule="evenodd" fill="#ffcc05"/>
<path d="M332.6 203.4h10.5v7h-10.5z" fill="none" stroke="#ffcc05" stroke-width=".29"/>
<path d="M332.6 203.4h10.4v6.9h-10.4z" fill="none" stroke="#c9982c" stroke-width=".29"/>
<path d="M332.6 205.5h1v3.8h8.4v-3.8h1.1v4.9h-10.5z" fill-rule="evenodd" fill="#c9982c"/>
<path d="M332.6 205.5h1v3.8h8.4v-3.8h1.1v4.9h-10.5z" fill="none" stroke="#c9982c" stroke-width=".29"/>
<g fill="#c9982c" stroke="#c9982c" stroke-width=".29">
<path d="M332.6 203.4h2.8v1h-2.8z" fill-rule="evenodd"/>
<path d="M340.3 203.4h2.8v1h-2.8z" fill-rule="evenodd"/>
</g>
<g fill="#58595b" stroke="#bbbdbf" stroke-width=".29">
<path d="M338.9 205.8h1.3v1.4h-1.3z"/>
<path d="M335.4 205.8h1.3v1.4h-1.3z"/>
</g>
<g fill="none" stroke="#231f20" stroke-width=".29">
<path d="M278.2 82.4h-3.5v43.8M285.2 136.7h-3.5v45.6l3.5 3.5M285.2 126.2h-10.5v56.1M39.8 145.5h3.6M66.1 142h-26.3l-3.5 3.5M66.1 149h-26.3l-3.5 3.5M108.2 145.5h36.8l3.5 3.5M278.2 178.7v3.6M125.7 185.8l-3.5 3.5v13M343.1 185.8l-3.5 3.5v10.6M122.2 204.4v4.2M323.8 231.4h7"/>
<path d="M324.9 232.5h4.9M325.9 233.5h2.8M327 234.6h.7M327.3 227.9v3.5"/>
</g>
<circle cx="274.7" cy="126.2" r=".67" fill="#231f20" stroke="#231f20" stroke-width=".29"/>
<path d="M119 203.7h6.4v.7h-6.4z" fill-rule="evenodd" fill="#231f20"/>
<path d="M119 203.7h6.4v.7h-6.4z" fill="none" stroke="#231f20" stroke-width=".29"/>
<path d="M119 202.3h6.4v.7h-6.4z" fill-rule="evenodd" fill="#231f20"/>
<path d="M336.1 199.9v-3.5h-8.8v31.5M119 202.3h6.4v.7h-6.4zM122.2 208.6v12.3M358.9 203.4v3.5M118.7 220.9h7M119.8 222h4.9M120.8 223h2.8M121.9 224.1h.7" fill="none" stroke="#231f20" stroke-width=".29"/>
<path d="M357.5 206.9h2.8l.3 .3v2.8l-.3 .4h-2.8l-.4-.4v-2.8z" fill-rule="evenodd" fill="#58595b"/>
<path d="M357.5 206.9h2.8l.3 .3v2.8l-.3 .4h-2.8l-.4-.4v-2.8z" fill="none" stroke="#58595b" stroke-width=".29"/>
<path d="M358.2 207.9h1.3v1.4h-1.3z" fill="#fff" stroke="#929497" stroke-width=".29"/>
<path d="M355.4 203.4v3.5" fill="none" stroke="#231f20" stroke-width=".29"/>
<path d="M353.6 207.2l.4-.3h2.8l.3 .3v2.8l-.3 .4h-2.8l-.4-.4z" fill-rule="evenodd" fill="#58595b"/>
<path d="M353.6 207.2l.4-.3h2.8l.3 .3v2.8l-.3 .4h-2.8l-.4-.4z" fill="none" stroke="#58595b" stroke-width=".29"/>
<path d="M354.7 207.9h1.3v1.4h-1.3z" fill="#fff" stroke="#929497" stroke-width=".29"/>
<path d="M106.4 59.6h7M106.4 52.6h7M362.4 185.8l-3.5 3.5v14.1M257.2 206.9v7M355.4 203.4v-3.5h-5.3v31.5M346.6 231.4h7M347.6 232.5h5M348.7 233.5h2.8M349.8 234.6h.7" fill="none" stroke="#231f20" stroke-width=".29"/>
<g fill="#231f20" stroke="#231f20" stroke-width=".29">
<circle cx="257.2" cy="210.3" r=".67"/>
<circle cx="155.5" cy="185.8" r="1.02"/>
</g>
<path d="M148.5 56.1v122.7l7 7" fill="none" stroke="#231f20" stroke-width=".76"/>
<g fill="#476d33" stroke="#476d33" stroke-width=".29">
<path d="M92.8 47.7h1.3v16.7h-1.3z"/>
<path d="M106.4 47.7h2.1v16.7h-2.1z"/>
</g>
<path d="M94.2 47.3h12.2v17.5h-12.2z" fill="#476d33" stroke="#231f20" stroke-width=".29"/>
<g fill="#bbbdbf" stroke="#231f20" stroke-width=".29">
<circle cx="100.1" cy="59.5" r="2.42"/>
<circle cx="100.1" cy="52.5" r="2.42"/>
</g>
<path d="M101.2 51.5l-2.1 2.1M101.2 58.5l-2.1 2.1" fill="none" stroke="#58595b" stroke-width=".76"/>
<g fill="#bbbdbf" stroke="#bbbdbf" stroke-width=".29">
<path d="M107.5 58.2h1v2.7h-1z"/>
<path d="M107.5 51.2h1v2.7h-1z"/>
</g>
<g fill="none" stroke="#231f20" stroke-width=".29">
<path d="M113.4 52.6h31.6M113.4 59.6h7.1v21M116.9 80.6h7.1M118 81.7h4.9M119 82.7h2.9M120.1 83.8h.7M162.5 198.1v4.6M164.6 199.5v1.4M224.2 199.9h2.8v5.2h-2.8zM225.6 198.1v1.8M255.8 199.9h2.7v5.2h-2.7zM257.2 198.1v1.8"/>
<path d="M299.6 199.9h2.7v5.2h-2.7zM301 198.1v1.8M159.7 202.7h5.6M159.7 204.1h5.6M162.5 204.1v4.5M163.9 200.2h1.4M224.2 215.6h2.8v5.2h-2.8zM225.6 205.1v1.8M225.6 213.9v1.7M255.8 215.6h2.7v5.2h-2.7zM257.2 205.1v1.8M257.2 213.9v1.7"/>
<path d="M299.6 215.6h2.7v5.2h-2.7zM301 205.1v1.8M301 213.9v1.7M225.6 220.9v1.8M255.8 231.4h2.7v5.2h-2.7zM257.2 220.9v1.8M257.2 229.7v1.7M257.2 236.7v1.7M301 220.9v1.8"/>
</g>
<text font-size="8.5" fill="#ffcb05" x="26.4" y="19.9">Solar energy click schematic v101</text>
<text font-size="5.3" fill="#231f20" x="28.4" y="264.2">www.mikroe.com</text>
<g font-size="3.2" fill="#231f20">
<text x="310.8" y="98.9" transform="rotate(-90 310.8 98.9)">20</text>
<text x="314.3" y="98.9" transform="rotate(-90 314.3 98.9)">19</text>
<text x="317.8" y="98.9" transform="rotate(-90 317.8 98.9)">18</text>
<text x="321.4" y="98.9" transform="rotate(-90 321.4 98.9)">17</text>
<text x="324.9" y="98.9" transform="rotate(-90 324.9 98.9)">16</text>
<text x="349.4" y="125.5">14</text>
<text x="349.4" y="122">15</text>
<text x="349.4" y="129">13</text>
<text x="349.4" y="136">11</text>
<text x="349.4" y="132.5">12</text>
<text x="321.4" y="162.2" transform="rotate(-90 321.4 162.2)">9</text>
<text x="324.9" y="163.7" transform="rotate(-90 324.9 163.7)">10</text>
<text x="337.1" y="163.7" transform="rotate(-90 337.1 163.7)">21</text>
<text x="335.4" y="200.6" transform="rotate(-90 335.4 200.6)">2</text>
<text x="338.9" y="200.6" transform="rotate(-90 338.9 200.6)">1</text>
<text x="354.7" y="204.1" transform="rotate(-90 354.7 204.1)">2</text>
<text x="358.2" y="204.1" transform="rotate(-90 358.2 204.1)">1</text>
</g>
<g font-size="3.2" fill="#939598">
<text x="27" y="276.3">Mikroelektronika assumes no responsibility or liability for any errors or inaccuracies that may appear in the present document.</text>
<text x="199.3" y="280.1">3</text>
</g>
<g font-size="2.9" fill="#231f20">
<text x="92.8" y="46.7">TB1</text>
<text x="136.2" y="52">Vsolar</text>
<text x="362.4" y="73">VBAT</text>
<text x="281.7" y="80">L1</text>
<text x="337.8" y="80">L2</text>
<text x="362.4" y="81.8">VSYS</text>
<text x="281.7" y="86.3">22µH</text>
<text x="337.8" y="86.3">10µH</text>
<text x="360.6" y="90.6">VSTOR</text>
<text x="352.6" y="100">U1</text>
<text x="352.6" y="103.5">BQ25570RGRT</text>
<text x="54.7" y="125.6">VCC</text>
<text x="286.1" y="125.6">2</text>
<text x="286.1" y="122.1">1</text>
<text x="362.4" y="125.6">VSYS</text>
<text x="191.5" y="128.1">VCC</text>
<text x="286.1" y="129.1">3</text>
<text x="357.1" y="129.1">VBAT_OK</text>
<text x="286.1" y="132.6">4</text>
<text x="286.1" y="136.1">5</text>
<text x="355.4" y="132.6">VOUT_SET</text>
<text x="357.1" y="136.1">O</text>
<text x="359.2" y="136.1">K_PROG</text>
<text x="39.8" y="141.4">VOUT_EN</text>
<text x="75.9" y="143.2">AN</text>
<text x="91.7" y="143.2">PWM</text>
<text x="195.5" y="141.4">R1</text>
<text x="260.3" y="142.8">C2</text>
<text x="39.8" y="148.4">EN</text>
<text x="75.9" y="146.7">RST</text>
<text x="93.5" y="146.7">INT</text>
<text x="134.5" y="144.9">VBAT_OK</text>
<text x="195.5" y="144.9">470</text>
<text x="260.3" y="146.3">10nF</text>
<text x="75.9" y="150.2">CS</text>
<text x="75.9" y="153.7">SCK</text>
<text x="94.8" y="153.7">RX</text>
<text x="94.9" y="150.2">TX</text>
<text x="197.9" y="153.3">PWR</text>
<text x="75.9" y="161">MOSI</text>
<text x="75.9" y="157.5">MISO</text>
<text x="92.8" y="160.7">SDA</text>
<text x="93.5" y="157.2">SCL</text>
<text x="75.6" y="164.2">+3.3V</text>
<text x="75.9" y="167.7">GND</text>
<text x="92.4" y="167.7">GND</text>
<text x="92.8" y="164.2">+5V</text>
<text x="311" y="162.2" transform="rotate(-90 311 162.2)">6</text>
<text x="314.5" y="162.2" transform="rotate(-90 314.5 162.2)">7</text>
<text x="318" y="162.2" transform="rotate(-90 318 162.2)">8</text>
<text x="191.2" y="168.4">GND</text>
<text x="274.1" y="182.3" transform="rotate(-90 274.1 182.3)">Vsolar</text>
<text x="281.1" y="182.3" transform="rotate(-90 281.1 182.3)">EN</text>
<text x="311" y="182.3" transform="rotate(-90 311 182.3)">VOUT_EN</text>
<text x="314.5" y="182.3" transform="rotate(-90 314.5 182.3)">VBAT_OV</text>
<text x="318" y="182.3" transform="rotate(-90 318 182.3)">VRDIV</text>
<text x="325" y="182.3" transform="rotate(-90 325 182.3)">OK_HYST</text>
<text x="121.6" y="196.4" transform="rotate(-90 121.6 196.4)">VSYS</text>
<text x="140.9" y="196.4" transform="rotate(-90 140.9 196.4)">Vsolar</text>
<text x="339" y="196.4" transform="rotate(-90 339 196.4)">VBAT</text>
<text x="358.3" y="196.4" transform="rotate(-90 358.3 196.4)">VSYS</text>
<text x="161.9" y="198.1" transform="rotate(-90 161.9 198.1)">VSTOR</text>
<text x="165.7" y="202.1">C3</text>
<text x="183" y="198.1" transform="rotate(-90 183 198.1)">VSTOR</text>
<text x="225.1" y="198.1" transform="rotate(-90 225.1 198.1)">VRDIV</text>
<text x="227" y="202.8">R2</text>
<text x="239.1" y="201.6" transform="rotate(-90 239.1 201.6)">VBAT_OV</text>
<text x="256.6" y="198.1" transform="rotate(-90 256.6 198.1)">VRDIV</text>
<text x="258.6" y="202.8">R4</text>
<text x="270.6" y="201.6" transform="rotate(-90 270.6 201.6)">OK_HYST</text>
<text x="281.1" y="201.6" transform="rotate(-90 281.1 201.6)">OK_PROG</text>
<text x="300.4" y="198.1" transform="rotate(-90 300.4 198.1)">VRDIV</text>
<text x="302.4" y="202.8">R7</text>
<text x="314.5" y="203.4" transform="rotate(-90 314.5 203.4)">VOUT_SET</text>
<text x="125.4" y="204.2">C5</text>
<text x="125.4" y="207.7">22µF</text>
<text x="144.6" y="204.2">C1</text>
<text x="144.6" y="207.7">4.7µF</text>
<text x="165.7" y="205.6">220mF</text>
<text x="186.7" y="204.2">C4</text>
<text x="186.7" y="207.7">10n</text>
<text x="227" y="206.3">1.1M</text>
<text x="258.6" y="206.3">300k</text>
<text x="302.4" y="206.3">1M</text>
<text x="332.2" y="213.7">J1</text>
<text x="353.6" y="213.3">OUTPUT</text>
<text x="227" y="218.6">R3</text>
<text x="258.6" y="218.6">R5</text>
<text x="302.4" y="218.6">R8</text>
<text x="227" y="222.1">887k</text>
<text x="258.6" y="222.1">1.2M</text>
<text x="302.4" y="222.1">887k</text>
<text x="258.6" y="234.3">R6</text>
<text x="258.6" y="237.9">887k</text>
</g>
<g font-size="2.9" fill="#fff">
<text x="323.2" y="107.8" transform="rotate(-90 323.2 107.8)">NC</text>
<text x="316.2" y="113" transform="rotate(-90 316.2 113)">VSTOR</text>
<text x="319.7" y="111" transform="rotate(-90 319.7 111)">VBAT</text>
<text x="326.7" y="112.6" transform="rotate(-90 326.7 112.6)">LBUCK</text>
<text x="312.7" y="114.7" transform="rotate(-90 312.7 114.7)">LBOOST</text>
<text x="293" y="123.9">VSS</text>
<text x="339.2" y="123.9">VSS</text>
<text x="293" y="127.4">VIN_DC</text>
<text x="293" y="130.9">VOC_SAMP</text>
<text x="331.9" y="130.9">VBAT_OK</text>
<text x="336.8" y="127.4">VOUT</text>
<text x="293" y="134.4">VREF_SAMP</text>
<text x="293" y="137.9">EN</text>
<text x="330.2" y="134.4">VOUT_SET</text>
<text x="331.4" y="137.9">OK_PROG</text>
<text x="312.7" y="155.3" transform="rotate(-90 312.7 155.3)">VOUT_EN</text>
<text x="316.2" y="155.3" transform="rotate(-90 316.2 155.3)">VBAT_OV</text>
<text x="319.7" y="155.3" transform="rotate(-90 319.7 155.3)">VRDIV</text>
<text x="323.2" y="155.3" transform="rotate(-90 323.2 155.3)">NC</text>
<text x="326.7" y="155.3" transform="rotate(-90 326.7 155.3)">OK_HYST</text>
</g>
</svg>
